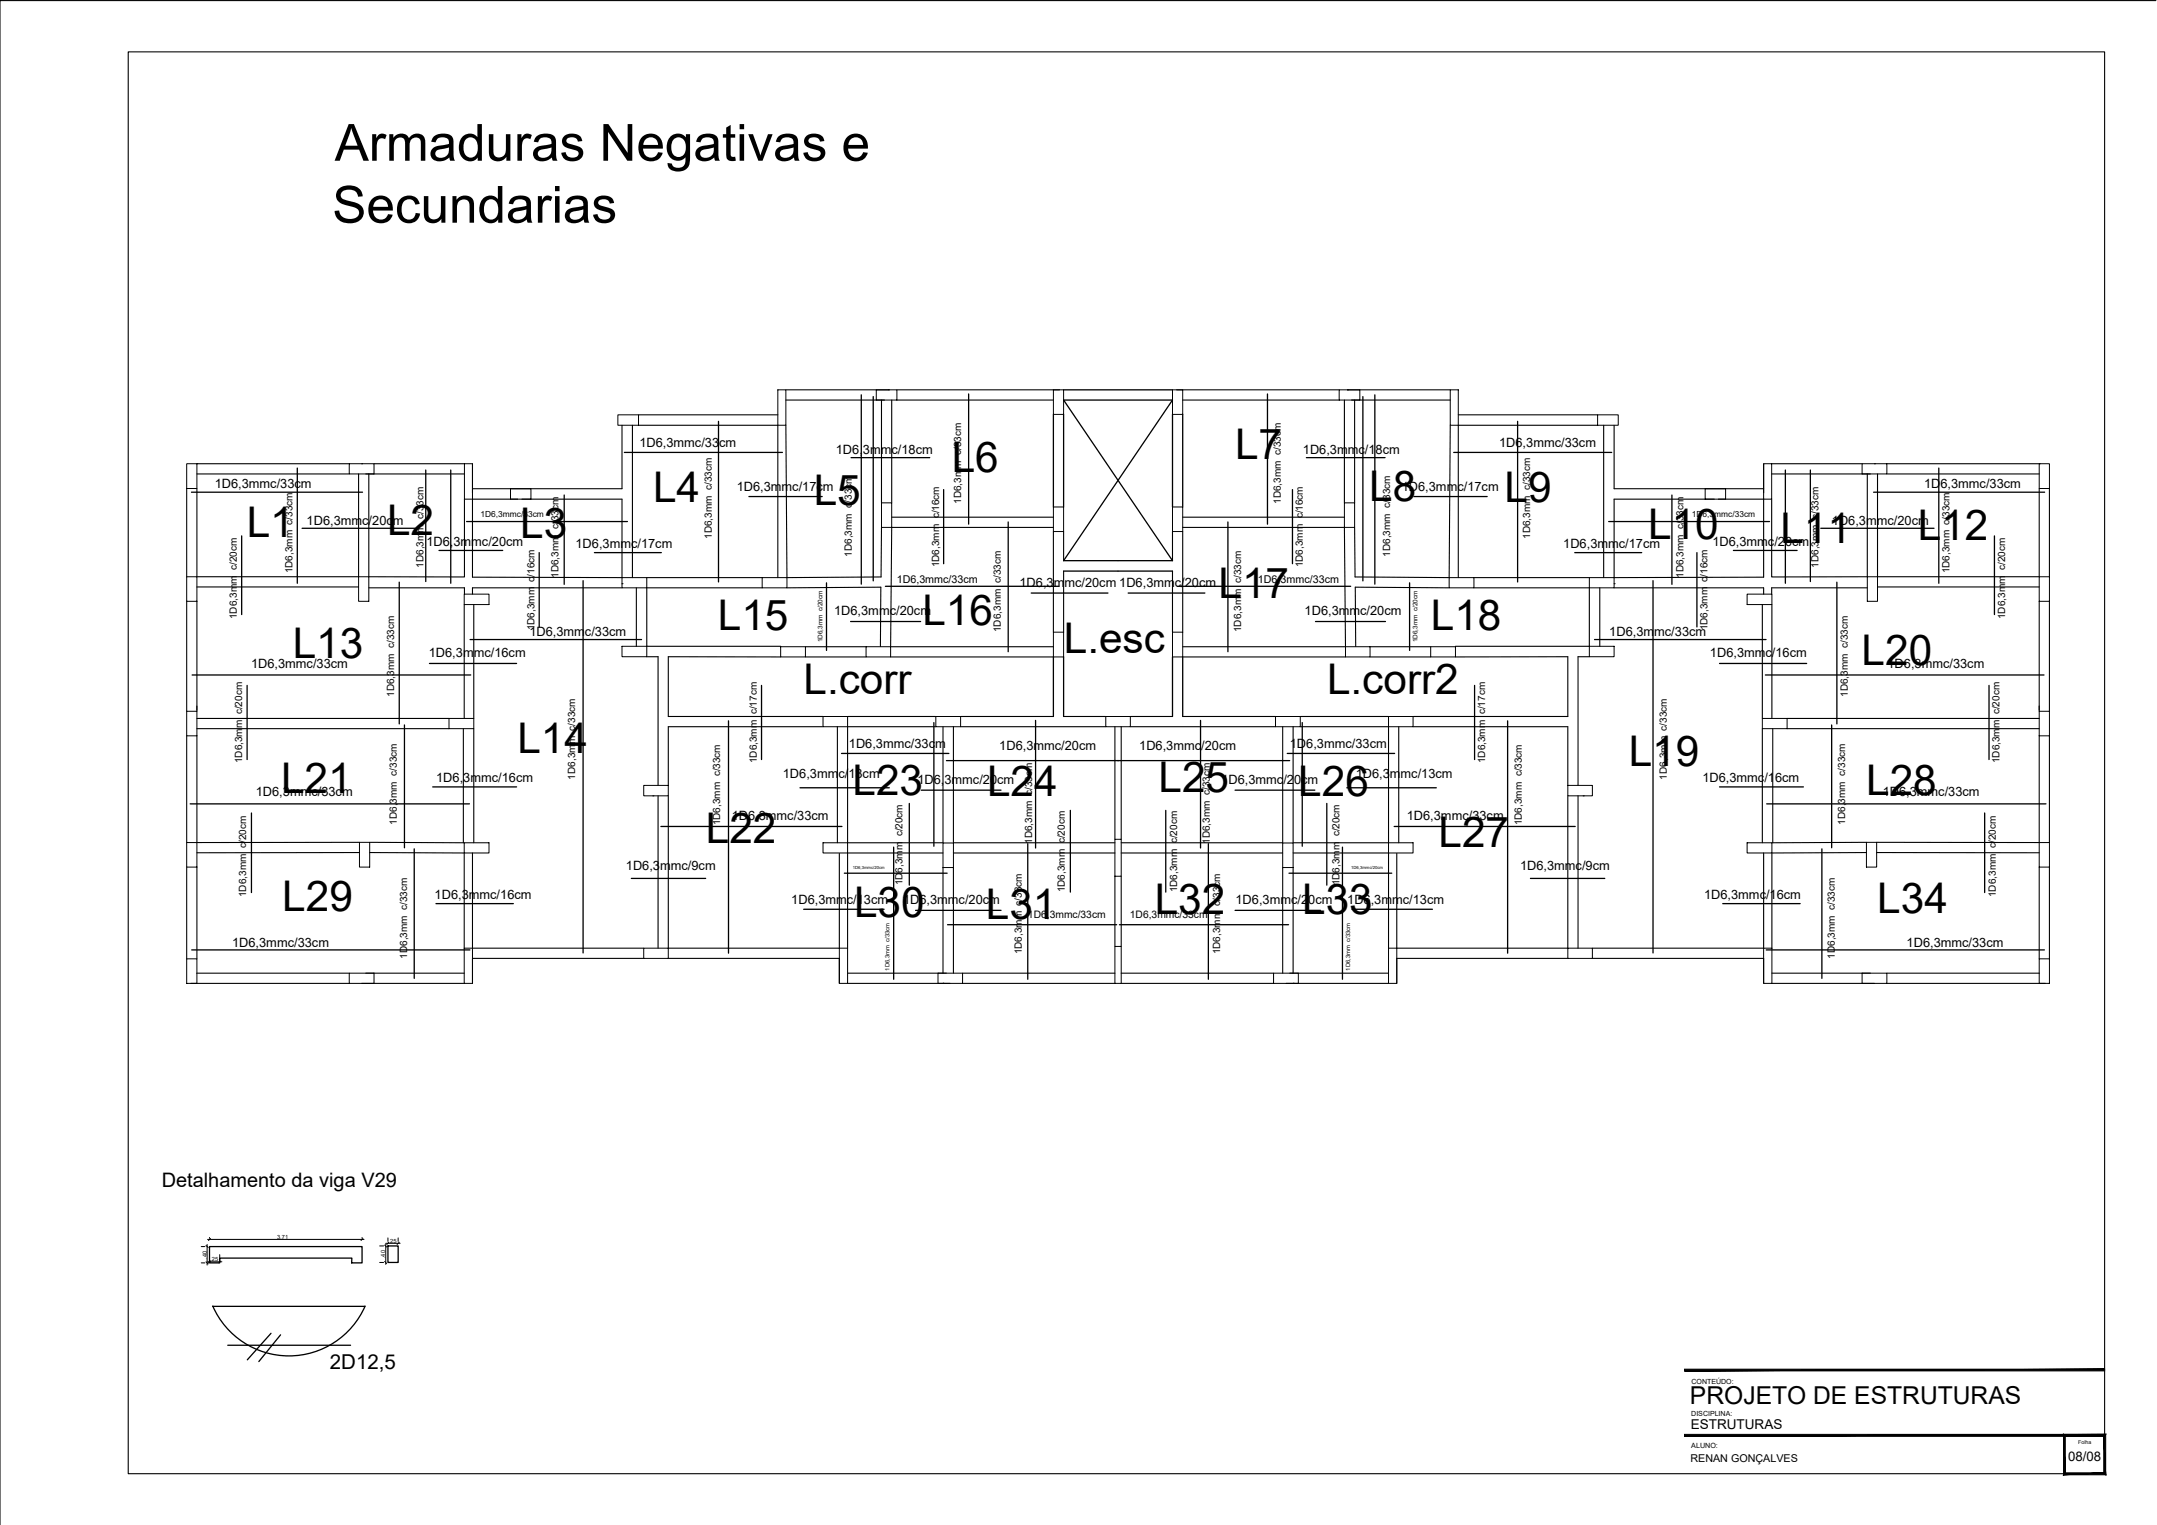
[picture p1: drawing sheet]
<svg xmlns="http://www.w3.org/2000/svg" width="420mm" height="297mm" viewBox="0 0 420 297" stroke-linecap="round" stroke-linejoin="round" font-family="sans-serif">
<!-- layer: ALVENARIA -->
<g fill="none" stroke="#000" stroke-width=".21">
<path d="M153.1 77.9h19.2M153.1 75.9h20M171.7 77.9v20M173.1 75.9h.1M173.7 77.9v20M174.7 77.9h30.5M174.7 75.9h31.7M229.2 75.9h31.7M230.4 77.9h30.5M261.9 77.9v20M262.5 75.9h.1M262.5 75.9h20"/>
<path d="M263.3 77.9h19.2M263.9 77.9v20M36.4 95.2v17.1M38.4 90.3h.1M38.4 92.3h29.6M38.4 90.3h29.6M69.8 92.3v20h-31.4v-17.1M70.4 90.3h.1M71.2 92.3h19.3M71.8 92.3v20l18.7 .1v-15.2M72.9 90.3h17.6M92 90.3v5.7"/>
<path d="M100.8 97.2h-8.8v15.2l29.2 .1v-15.3h-19.6M121.2 82.8v12.4h-29.2M123.2 82.8v29.7M124.4 82.8h27.1v29.7M124.4 80.8h27.1M153.1 82.8l.2 29.7M282.5 82.8l-.2 29.7-18.4-.1v-9.7M284.1 80.8h27.1M311.2 82.8h-27.1v29.7M312.4 82.8v29.7M314.4 82.8v12.4h29.1M333.9 97.2h-19.5v15.3l29.1-.1v-15.2h-8.8"/>
<path d="M343.5 90.3v5.7M345.1 92.3h19.2M345.1 90.3h17.6M363.7 92.3v20l-18.6 .1v-15.2M365.1 90.3h.1M365.7 92.3v20h31.5v-17.1M367.5 92.3h29.7M367.5 90.3h29.7M397.2 90.3h.1M399.2 95.2v17.1M36.4 117.1v21.4M38.4 117.1v21.4"/>
<path d="M38.4 114.3h31.4M71.8 114.5h18.7v1.2M90.4 117.8v22.1M92.3 117.8v22.1M121.2 113.7h.1M121.2 114.5h-29.2v1.2M124 114.5v11.4M126 112.5h22.5M148.5 114.5h-22.5v11.4h26.1M153.3 114.5l18.3-.1-.1 11.5M171.7 102.7l-.1 9.7-18.4 .1M173.7 100.7h31.5"/>
<path d="M205.2 102.7h-31.5l-.2 23.3h31.7M205.2 103.5v19.6M207.2 103.5v5.7M207.2 111.2v11.9M228.4 103.5v5.7M228.4 111.2v11.9M230.4 102.7h31.5l.2 23.3h-31.7M230.4 100.7h31.5M230.4 103.5v19.6M282.3 114.5l-18.3-.1 .1 11.5M287.1 114.5h22.5v11.4h-26.1M287.1 112.5h22.5"/>
<path d="M311.6 114.5v11.4M314.4 113.7h.1M314.4 114.5h29.1v1.2M343.3 117.8v22.1M345.1 117.8v22.1M363.7 114.5h-18.6v1.2M365.7 114.3h31.5M397.2 117.1v21.4M399.2 117.1v21.4M38.4 139.9h49.1M126 127.9h2.2v25.1M152.1 128l-21.9-.1v11.7h30.1"/>
<path d="M156.9 128h11.8M156.9 126h11.8M165.1 139.6h17.2M173.5 128h31.7M187.1 139.6h18.1M207.2 139.6h8.2M220.2 139.6h8.2M230.4 128h31.7M230.4 139.6h18.1M253.3 139.6h17.2M266.9 128h11.8M266.9 126h11.8"/>
<path d="M283.5 128l21.9-.1v11.7h-30.1M309.6 127.9h-2.2v25.1M348.1 139.9h49.1M36.4 143.3v20.8M38.4 143.3v20.8h31.6M38.4 141.9h49.1M90.3 141.9v22.3M92.3 141.9v22.3M127.2 155h.1M128.2 155v29.7M130.2 155v29.7h33.3v-18.5M160.3 141.5h-30.1v11.5"/>
<path d="M163.1 141.5v22.7M182.3 141.5h-17.2v22.7h18.6v-22.7M185.7 141.5v22.7h31.5M187.1 141.5h28.3M217.2 141.5v22M218.4 141.5v22M220.2 141.5h28.3M249.9 141.5v22.7h-31.5M251.9 141.5v22.7h18.6v-22.7h-17.2M272.5 141.5v22.7M275.3 141.5h30.1v11.5M305.4 155v29.7h-33.3v-18.5"/>
<path d="M307.4 155v29.7M308.4 155h.1M343.3 141.9v22.3M345.3 141.9v22.3M348.1 141.9h49.1M397.2 143.3v20.8h-31.7M399.2 143.3v20.8M36.4 168.9v17.9M38.4 168.9v17.9M70 166.1h-31.6M72 166.1h18.4v18.6M72 164.1l18.4 .1"/>
<path d="M92 166.1v18.6h33.4M183.7 166.1h-18.6v18.6M183.7 169v20.6M185.7 169v20.6M185.7 166.1h31.5M217.2 170.7v13.6M218.4 166.1h31.5M218.4 170.7v13.6M249.9 169v20.6M251.9 166.1h18.6v18.6M251.9 169v20.6M343.5 166.1v18.6h-33.3"/>
<path d="M363.6 166.1h-18.5v18.6M363.6 164.1l-18.5 .1M365.5 166.1h31.7M397.2 168.9v17.9M399.2 168.9v17.9M37.2 191.5h30.8M38.3 189.6h29.7M70.4 191.5h20M71.2 189.6h19.2M125.4 186.7h-33.4v4.8M130.2 186.7h33.3v4.8M165.1 189.6h19.2"/>
<path d="M165.1 191.5h20M183.7 191.5h.1M187.5 189.6h29.7M187.5 191.5h29.7M218.4 189.6h29.7M218.4 191.5h29.7M250.5 191.5h20M251.2 189.6h19.3M251.9 191.5h.1M305.4 186.7h-33.3v4.8M310.2 186.7h33.3v4.8M345.1 189.6h19.2"/>
<path d="M345.1 191.5h20M367.5 189.6h29.8M367.5 191.5h30.9"/>
</g>
<!-- layer: PILAR -->
<g fill="none" stroke="#000" stroke-width=".19">
<path d="M151.5 75.9h1.6v6.9h-1.6zM170.7 75.9h4v2h-4zM205.2 75.9h2v4.8h-2zM228.4 75.9h2v4.8h-2zM260.9 75.9h4v2h-4zM282.5 75.9h1.6v6.9h-1.6zM36.4 90.3h2v4.9h-2zM68 90.3h4.9v2h-4.9zM90.5 90.3h1.5v6.9h-1.5zM99.4 95.2h4v2h-4zM120.4 80.8h4v2h-4zM171.7 97.9h2v4.8h-2z"/>
<path d="M205.2 98.7h2v4.8h-2zM228.4 98.7h2v4.8h-2zM261.9 97.9h2v4.8h-2zM311.2 80.8h4v2h-4zM332.1 95.2h4v2h-4zM343.5 90.3h1.6v6.9h-1.6zM362.7 90.3h4.8v2h-4.8zM397.2 90.3h2v4.9h-2zM36.4 112.3h2v4.8h-2zM69.8 112.3h2v4.8h-2zM90.4 115.7h4.8v2.1h-4.8zM121.2 112.5h4.8v2h-4.8z"/>
<path d="M148.5 112.5h4.8v2h-4.8zM282.3 112.5h4.8v2h-4.8zM309.6 112.5h4.8v2h-4.8zM340.3 115.7h4.8v2.1h-4.8zM363.7 112.3h2v4.8h-2zM397.2 112.3h2v4.8h-2zM36.4 138.5h2v4.8h-2zM87.5 139.9h4.8v2h-4.8zM121.2 125.9h4.8v2h-4.8zM152.1 126h4.8v2h-4.8zM160.3 139.6h4.8v1.9h-4.8zM168.7 126h4.8v2h-4.8z"/>
<path d="M182.3 139.6h4.8v1.9h-4.8zM205.2 123.1h2v4.9h-2zM215.4 139.6h4.8v1.9h-4.8zM228.4 123.1h2v4.9h-2zM248.5 139.6h4.8v1.9h-4.8zM262.1 126h4.8v2h-4.8zM270.5 139.6h4.8v1.9h-4.8zM278.7 126h4.8v2h-4.8zM309.6 125.9h4.8v2h-4.8zM343.3 139.9h4.8v2h-4.8zM397.2 138.5h2v4.8h-2zM125.4 153h4.8v2h-4.8z"/>
<path d="M305.4 153h4.8v2h-4.8zM36.4 164.1h2v4.8h-2zM70 164.1h2v4.8h-2zM90.4 164.2h4.8v1.9h-4.8zM160.3 164.2h4.8v1.9h-4.8zM183.7 164.2h2v4.8h-2zM217.2 163.5h1.2v7.2h-1.2zM249.9 164.2h2v4.8h-2zM270.5 164.2h4.8v1.9h-4.8zM340.3 164.2h4.8v1.9h-4.8zM363.6 164.1h1.9v4.8h-1.9zM397.2 164.1h2v4.8h-2z"/>
<path d="M36.4 186.8h2v4.7h-2zM68 189.6h4.9v1.9h-4.9zM90.4 184.7h1.6v6.8h-1.6zM125.4 184.7h4.8v2h-4.8zM163.5 184.7h1.6v6.8h-1.6zM182.7 189.6h4.8v1.9h-4.8zM217.2 184.3h1.2v7.2h-1.2zM248.1 189.6h4.8v1.9h-4.8zM270.5 184.7h1.6v6.8h-1.6zM305.4 184.7h4.8v2h-4.8zM343.5 184.7h1.6v6.8h-1.6zM362.7 189.6h4.8v1.9h-4.8z"/>
<path d="M397.2 186.8h2v4.7h-2z"/>
</g>
<!-- layer: Ferro -->
<g fill="none" stroke="#000" stroke-width=".25">
<path d="M167.8 76.9v36.9M170.1 77.2v35.9M188.7 76.7v25.4M246.9 76.7v25.4M265.5 77.2v35.9M267.8 76.9v36.9M37.3 95.9h33.3M57.9 91.2v22.4M82.9 91.6v21.7M87.8 91.6v22M109.9 96.4v17.4M121.6 88.1h30.8"/>
<path d="M140 82.1v31.3M145.9 96.7h14.2M165.8 89.1h15.3M183.8 95.4v14.4M251.8 95.4v14.4M254.5 89.1h15.3M275.4 96.7h14.3M283.2 88.1h30.7M295.6 82.1v31.3M325.7 96.4v17.4M347.8 91.6v22M352.6 91.6v21.7"/>
<path d="M365 95.9h33.3M377.7 91.2v22.4M47.1 104.4v15.3M58.8 102.9h22.1M77.8 113.4v27.6M85.5 107.2h12.4M90.9 101.6h31.3M105 107.6v14.5M113.6 113.1v72.5M115.8 107.6h13M161 113.5v13.2M172.5 114.2h33.7"/>
<path d="M196.4 101.7v25.2M200.9 115.5h14.9M219.8 115.5h14.9M229.4 114.2h33.7M239.2 101.7v25.2M274.6 113.5v13.2M306.7 107.6h13.1M313.4 101.6h31.3M322 113.1v72.5M330.5 107.6v14.5M337.7 107.2h12.4M354.7 102.9h22"/>
<path d="M357.8 113.4v27.6M388.5 104.4v15.3M37.4 131.5h54.3M48.1 133.5v14.4M83.7 129.2h16.9M91.6 124.6h33.4M148.3 133.5v14.4M165.7 121.1h13.6M256.2 121.1h13.7M287.2 133.5v14.4M310.6 124.6h33.4M334.9 129.2h17"/>
<path d="M343.9 131.5h54.2M387.4 133.5v14.4M37 156.6h54.4M49 158.4v15.4M78.8 141.2v23.9M84.3 153.3h16.3M141.9 140.4v45.3M155.8 153.4h17.4M163.9 146.8h20.9M177.1 156.5v15.9M179.5 153.9h15.5M181.9 140.7v24.1"/>
<path d="M184.4 148.2h66.8M201.7 140.3v24.9M208.5 157.8v16M227.1 157.8v16M233.8 140.3v24.9M240.6 153.9h15.5M250.7 146.8h21M253.7 140.7v24.1M258.4 156.5v15.9M262.3 153.4h17.5M293.7 140.4v45.3M334.9 153.3h16.4"/>
<path d="M344.1 156.6h54.4M356.8 141.2v23.9M386.6 158.4v15.4M80.7 165.3v25.3M84.9 176h15.1M123 171.1h14.5M128.7 161h35.3M156.5 177.1h15.7M164.5 170.1h20M174.1 165v25.7M178.4 177.3h16.6M200.2 164.3v26.4"/>
<path d="M235.4 164.3v26.4M240.6 177.3h16.6M251.1 170.1h20M261.5 165v25.7M263.4 177.1h15.6M271.6 161h35.2M298.1 171.1h14.5M335.6 176h15M354.9 165.3v25.3M37.3 185h54.2M184.6 180.1h32.9M218.1 180.1h32.9"/>
<path d="M344 185h54.2M52.8 259.7l-4.6 5.2M54.7 260l-4.3 5.2M44.4 262h23.9"/>
</g>
<!-- layer: ESTRUTURA -->
<g fill="none" stroke="#000" stroke-width=".25">
<path d="M207.2 77.9h21.2l-21.2 31.3h21.2zM207.2 75.9h21.2M205.2 80.7v18M207.2 80.7v18M228.4 80.7v18M230.4 80.7v18M207.2 111.2h21.2M205.2 128v11.6M207.2 128v11.6M228.4 128v11.6M230.4 128v11.6M40.8 242.8h29.7v3.2h-2v-.9h-25.7v.9h-2z"/>
<path d="M41.4 254.5h29.7M41.4 254.4a16.2 16.2 0 0 0 14.9 9.7 16.2 16.2 0 0 0 14.8-9.7M75.6 242.7h2v3.2h-2z"/>
</g>
<!-- layer: COTAS -->
<g fill="none" stroke="#000" stroke-width=".19">
<path d="M39.2 246h.7M39.2 242.8h.7M40.3 242.4v4M40.4 241.4h30.5M40.4 245.8h2.8M40.8 241v.2M40.8 244.4v1M42.8 244.4v1M70.5 241v.2M74 242.7h.7M74 245.9h.7M75.1 242.2h2.8"/>
<path d="M75.1 242.3v4M75.6 241.1v.7M77.6 241.1v.7"/>
</g>
<!-- layer: 0 -->
<path d="M40.1 245.8l.5 .4M40.1 242.6l.5 .4M41 241.2l-.4 .4M41 245.6l-.4 .4M43 245.6l-.4 .4M70.7 241.2l-.4 .4M74.9 242.5l.4 .4M74.9 245.7l.4 .4M75.7 242l-.3 .4M77.8 242l-.5 .4" fill="none" stroke="#000" stroke-width=".19"/>
<!-- layer: TEXTO -->
<g fill="#000" stroke="#000" stroke-width=".19">
<path d="M328.1 279.4v.4l81.9-.4zM328.1 279.8l81.9-.4v.4z"/>
<path d="M328.1 266.7v.3l81.9-.3zM328.1 267l81.9-.3v.3z"/>
<path d="M402 287.3h8.2l-.4-.4zM402.3 286.9h7.5l-7.8 .4zM402 279.4v7.9l.3-.4zM402 279.4l.3 .4v7.1zM402 279.4l.3 .4 7.9-.4zM402.3 279.8l7.9-.4-.4 .4zM410.2 279.4l-.4 .4 .4 7.5zM409.8 279.8l.4 7.5-.4-.4z"/>
</g>
<path d="M25 10.1h385v276.9h-385zM419.9 .1h-419.9v296.9" fill="none" stroke="#000" stroke-width=".21"/>
<g font-size="10">
<text x="65.2" y="31.3">Armaduras Negativas e</text>
<text x="64.7" y="43.4">Secundarias</text>
</g>
<g font-size="8.2">
<text x="240.6" y="89.4">L7</text>
<text x="185.4" y="92">L6</text>
<text x="127.2" y="97.7">L4</text>
<text x="158.5" y="98.5">L5</text>
<text x="266.7" y="97.6">L8</text>
<text x="293.1" y="97.8">L9</text>
<text x="48" y="104.5">L1</text>
<text x="75.4" y="104.2">L2</text>
<text x="101.3" y="104.7">L3</text>
<text x="321.1" y="105">L10</text>
<text x="346.8" y="105.8">L11</text>
<text x="373.5" y="105.1">L12</text>
<text x="237.4" y="116.4">L17</text>
<text x="139.8" y="122.7">L15</text>
<text x="179.7" y="121.7">L16</text>
<text x="278.7" y="122.8">L18</text>
<text x="57" y="128.1">L13</text>
<text x="207.2" y="127.2">L.esc</text>
<text x="362.6" y="129.5">L20</text>
<text x="156.5" y="135.2">L.corr</text>
<text x="258.5" y="135.1">L.corr2</text>
<text x="100.8" y="146.7">L14</text>
<text x="317.2" y="149.2">L19</text>
<text x="54.7" y="154.4">L21</text>
<text x="166.1" y="154.9">L23</text>
<text x="192.3" y="155">L24</text>
<text x="225.7" y="154.2">L25</text>
<text x="252.9" y="155">L26</text>
<text x="363.5" y="154.8">L28</text>
<text x="137.5" y="164.2">L22</text>
<text x="280.2" y="165">L27</text>
<text x="55" y="177.5">L29</text>
<text x="166.4" y="178.7">L30</text>
<text x="192" y="179">L31</text>
<text x="224.9" y="178.1">L32</text>
<text x="253.7" y="178.1">L33</text>
<text x="365.7" y="177.9">L34</text>
</g>
<text font-size="4.8" x="329.2" y="273.5">PROJETO DE ESTRUTURAS</text>
<text font-size="4" x="64.3" y="266.7">2D12,5</text>
<text font-size="3.9" x="31.5" y="231.3">Detalhamento da viga V29</text>
<g font-size="2.6">
<text x="329.4" y="278.2">ESTRUTURAS</text>
<text x="402.8" y="284.6">08/08</text>
</g>
<g font-size="2.5">
<text x="124.5" y="87.1">1D6,3mmc/33cm</text>
<text x="162.8" y="88.5">1D6,3mmc/18cm</text>
<text x="253.8" y="88.5">1D6,3mmc/18cm</text>
<text x="292" y="87.1">1D6,3mmc/33cm</text>
<text x="41.8" y="95.1">1D6,3mmc/33cm</text>
<text x="143.5" y="95.6">1D6,3mmc/17cm</text>
<text x="273" y="95.6">1D6,3mmc/17cm</text>
<text x="374.8" y="95.1">1D6,3mmc/33cm</text>
<text x="59.7" y="102.3">1D6,3mmc/20cm</text>
<text x="83.1" y="106.4">1D6,3mmc/20cm</text>
<text x="112.1" y="106.8">1D6,3mmc/17cm</text>
<text x="304.5" y="106.8">1D6,3mmc/17cm</text>
<text x="333.5" y="106.4">1D6,3mmc/20cm</text>
<text x="356.8" y="102.3">1D6,3mmc/20cm</text>
<text x="162.5" y="119.8">1D6,3mmc/20cm</text>
<text x="198.6" y="114.3">1D6,3mmc/20cm 1D6,3mmc/20cm</text>
<text x="254.1" y="119.8">1D6,3mmc/20cm</text>
<text x="103.1" y="123.9">1D6,3mmc/33cm</text>
<text x="313.5" y="123.9">1D6,3mmc/33cm</text>
<text x="48.9" y="130.1">1D6,3mmc/33cm</text>
<text x="83.5" y="128">1D6,3mmc/16cm</text>
<text x="333.1" y="128">1D6,3mmc/16cm</text>
<text x="367.7" y="130.1">1D6,3mmc/33cm</text>
<text x="165.4" y="145.7">1D6,3mmc/33cm</text>
<text x="194.6" y="146.1">1D6,3mmc/20cm</text>
<text x="221.9" y="146.1">1D6,3mmc/20cm</text>
<text x="251.2" y="145.7">1D6,3mmc/33cm</text>
<text x="49.8" y="155.1">1D6,3mmc/33cm</text>
<text x="85" y="152.4">1D6,3mmc/16cm</text>
<text x="152.5" y="151.5">1D6,3mmc/13cm</text>
<text x="178.7" y="152.6">1D6,3mmc/20cm</text>
<text x="237.9" y="152.6">1D6,3mmc/20cm</text>
<text x="264.1" y="151.5">1D6,3mmc/13cm</text>
<text x="331.6" y="152.4">1D6,3mmc/16cm</text>
<text x="366.7" y="155.1">1D6,3mmc/33cm</text>
<text x="142.5" y="159.7">1D6,3mmc/33cm</text>
<text x="274" y="159.7">1D6,3mmc/33cm</text>
<text x="121.9" y="169.4">1D6,3mmc/9cm</text>
<text x="296.1" y="169.4">1D6,3mmc/9cm</text>
<text x="84.7" y="175.1">1D6,3mmc/16cm</text>
<text x="154.1" y="176.1">1D6,3mmc/13cm</text>
<text x="175.9" y="176.1">1D6,3mmc/20cm</text>
<text x="240.7" y="176.1">1D6,3mmc/20cm</text>
<text x="262.4" y="176.1">1D6,3mmc/13cm</text>
<text x="331.9" y="175.1">1D6,3mmc/16cm</text>
<text x="45.2" y="184.5">1D6,3mmc/33cm</text>
<text x="371.4" y="184.5">1D6,3mmc/33cm</text>
</g>
<g font-size="2.1">
<text x="174.7" y="113.5">1D6,3mmc/33cm</text>
<text x="245" y="113.5">1D6,3mmc/33cm</text>
<text x="329.3" y="284.8">RENAN GONÇALVES</text>
</g>
<g font-size="2">
<text x="200.2" y="178.9">1D6,3mmc/33cm</text>
<text x="220.1" y="178.9">1D6,3mmc/33cm</text>
</g>
<g font-size="1.9">
<text x="187.2" y="98.2" transform="rotate(-90 187.2 98.2)">1D6,3mm c/33cm</text>
<text x="249.5" y="98.2" transform="rotate(-90 249.5 98.2)">1D6,3mm c/33cm</text>
<text x="138.6" y="105" transform="rotate(-90 138.6 105)">1D6,3mm c/33cm</text>
<text x="298.1" y="105" transform="rotate(-90 298.1 105)">1D6,3mm c/33cm</text>
<text x="57" y="111.7" transform="rotate(-90 57 111.7)">1D6,3mm c/33cm</text>
<text x="82.5" y="110.6" transform="rotate(-90 82.5 110.6)">1D6,3mm c/33cm</text>
<text x="108.8" y="112.6" transform="rotate(-90 108.8 112.6)">1D6,3mm c/33cm</text>
<text x="165.9" y="108.4" transform="rotate(-90 165.9 108.4)">1D6,3mm c/33cm</text>
<text x="182.9" y="110.5" transform="rotate(-90 182.9 110.5)">1D6,3mm c/16cm</text>
<text x="253.8" y="110.5" transform="rotate(-90 253.8 110.5)">1D6,3mm c/16cm</text>
<text x="270.8" y="108.4" transform="rotate(-90 270.8 108.4)">1D6,3mm c/33cm</text>
<text x="327.9" y="112.6" transform="rotate(-90 327.9 112.6)">1D6,3mm c/33cm</text>
<text x="354.2" y="110.6" transform="rotate(-90 354.2 110.6)">1D6,3mm c/33cm</text>
<text x="379.7" y="111.7" transform="rotate(-90 379.7 111.7)">1D6,3mm c/33cm</text>
<text x="46.1" y="120.6" transform="rotate(-90 46.1 120.6)">1D6,3mm c/20cm</text>
<text x="104.1" y="122.8" transform="rotate(-90 104.1 122.8)">1D6,3mm c/16cm</text>
<text x="194.9" y="123.1" transform="rotate(-90 194.9 123.1)">1D6,3mm c/33cm</text>
<text x="241.8" y="123.1" transform="rotate(-90 241.8 123.1)">1D6,3mm c/33cm</text>
<text x="332.6" y="122.8" transform="rotate(-90 332.6 122.8)">1D6,3mm c/16cm</text>
<text x="390.6" y="120.6" transform="rotate(-90 390.6 120.6)">1D6,3mm c/20cm</text>
<text x="76.8" y="135.7" transform="rotate(-90 76.8 135.7)">1D6,3mm c/33cm</text>
<text x="360" y="135.7" transform="rotate(-90 360 135.7)">1D6,3mm c/33cm</text>
<text x="47.2" y="148.7" transform="rotate(-90 47.2 148.7)">1D6,3mm c/20cm</text>
<text x="147.4" y="148.7" transform="rotate(-90 147.4 148.7)">1D6,3mm c/17cm</text>
<text x="289.3" y="148.7" transform="rotate(-90 289.3 148.7)">1D6,3mm c/17cm</text>
<text x="389.5" y="148.7" transform="rotate(-90 389.5 148.7)">1D6,3mm c/20cm</text>
<text x="112.1" y="151.8" transform="rotate(-90 112.1 151.8)">1D6,3mm c/33cm</text>
<text x="324.7" y="151.8" transform="rotate(-90 324.7 151.8)">1D6,3mm c/33cm</text>
<text x="77.3" y="160.6" transform="rotate(-90 77.3 160.6)">1D6,3mm c/33cm</text>
<text x="140.3" y="160.8" transform="rotate(-90 140.3 160.8)">1D6,3mm c/33cm</text>
<text x="296.5" y="160.8" transform="rotate(-90 296.5 160.8)">1D6,3mm c/33cm</text>
<text x="359.4" y="160.6" transform="rotate(-90 359.4 160.6)">1D6,3mm c/33cm</text>
<text x="201" y="164.4" transform="rotate(-90 201 164.4)">1D6,3mm c/33cm</text>
<text x="235.7" y="164.4" transform="rotate(-90 235.7 164.4)">1D6,3mm c/33cm</text>
<text x="175.8" y="172.5" transform="rotate(-90 175.8 172.5)">1D6,3mm c/20cm</text>
<text x="207.4" y="173.8" transform="rotate(-90 207.4 173.8)">1D6,3mm c/20cm</text>
<text x="229.3" y="173.8" transform="rotate(-90 229.3 173.8)">1D6,3mm c/20cm</text>
<text x="260.9" y="172.5" transform="rotate(-90 260.9 172.5)">1D6,3mm c/20cm</text>
<text x="48" y="174.7" transform="rotate(-90 48 174.7)">1D6,3mm c/20cm</text>
<text x="388.7" y="174.7" transform="rotate(-90 388.7 174.7)">1D6,3mm c/20cm</text>
<text x="199.1" y="185.9" transform="rotate(-90 199.1 185.9)">1D6,3mm c/33cm</text>
<text x="237.7" y="185.9" transform="rotate(-90 237.7 185.9)">1D6,3mm c/33cm</text>
<text x="79.3" y="186.8" transform="rotate(-90 79.3 186.8)">1D6,3mm c/33cm</text>
<text x="357.4" y="186.8" transform="rotate(-90 357.4 186.8)">1D6,3mm c/33cm</text>
</g>
<g font-size="1.6">
<text x="93.6" y="100.7">1D6,3mmc/33cm</text>
<text x="329.6" y="100.7">1D6,3mmc/33cm</text>
</g>
<g font-size="1.4">
<text x="329.5" y="269.5">CONTEÚDO:</text>
<text x="329.4" y="275.8">DISCIPLINA:</text>
<text x="329.4" y="282.1">ALUNO:</text>
</g>
<g font-size="1.2">
<text x="160.2" y="125.1" transform="rotate(-90 160.2 125.1)">1D6,3mm c/20cm</text>
<text x="276.1" y="125.1" transform="rotate(-90 276.1 125.1)">1D6,3mm c/20cm</text>
</g>
<g font-size="1.1">
<text x="173.3" y="189" transform="rotate(-90 173.3 189)">1D6,3mm c/33cm</text>
<text x="263" y="189" transform="rotate(-90 263 189)">1D6,3mm c/33cm</text>
<text x="40.3" y="245.2" transform="rotate(-90 40.3 245.2)">.40</text>
<text x="41" y="245.7">.25</text>
<text x="54" y="241.3">3.71</text>
<text x="75" y="245.1" transform="rotate(-90 75 245.1)">.40</text>
<text x="75.7" y="242.1">.25</text>
</g>
<text font-size="1" x="404.8" y="281.3">Folha</text>
<g font-size=".8">
<text x="166.1" y="169.3">1D6,3mmc/20cm</text>
<text x="263.2" y="169.3">1D6,3mmc/20cm</text>
</g>
</svg>
